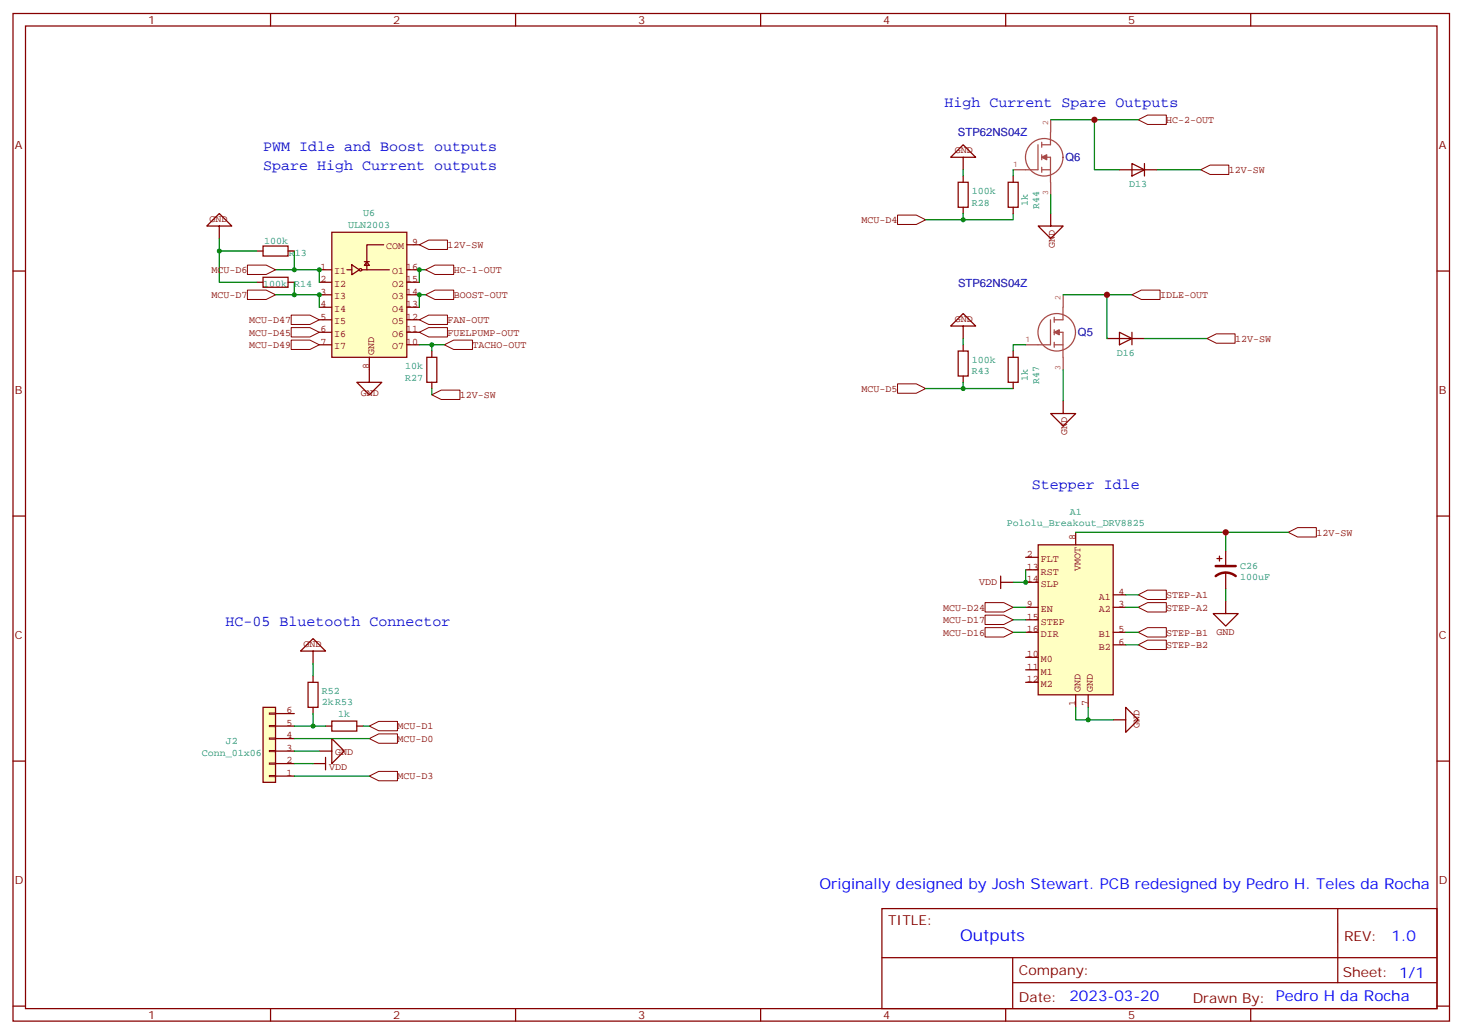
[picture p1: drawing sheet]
<svg xmlns="http://www.w3.org/2000/svg" width="413mm" height="292mm" viewBox="0 0 413 292" stroke-linecap="round" stroke-linejoin="round" font-family="sans-serif">
<g fill="#fff" stroke="#850000" stroke-width=".28">
<path d="M82.2 92.4h5.3l2.6 1.4-2.6 1.3h-5.3z"/>
<path d="M118.3 93.8l2.7-1.4h5.3v2.7h-5.3z"/>
<path d="M82.2 96h5.3l2.6 1.3-2.6 1.3h-5.3z"/>
<path d="M125.4 97.3l2.6-1.3h5.3v2.6h-5.3z"/>
</g>
<path d="M74.2 199.6h3.6v21.2h-3.6z" fill="#ffffc2" stroke="#850000" stroke-width=".35"/>
<path d="M76 201.2h1.8v.3h-1.8zM76 204.7h1.8v.4h-1.8zM76 208.2h1.8v.4h-1.8zM76 211.8h1.8v.3h-1.8zM76 215.3h1.8v.4h-1.8zM76 218.8h1.8v.4h-1.8z" fill="none" stroke="#850000" stroke-width=".28"/>
<path d="M77.8 219h5.2M77.8 215.5h5.2M77.8 211.9h5.2M77.8 208.4h5.2M77.8 204.9h5.2M77.8 201.4h5.2" fill="none" stroke="#850000" stroke-width=".35"/>
<path d="M104.2 219l2.7-1.3h5.2v2.6h-5.2z" fill="#fff" stroke="#850000" stroke-width=".28"/>
<path d="M88.3 215.5h3.6M90.1 211.9h3.5v-3.5l3.6 3.5-3.6 3.6v-3.6M91.9 213.7v3.5" fill="none" stroke="#850000" stroke-width=".35"/>
<path d="M83 215.5h5.3M83 211.9h7.1" fill="none" stroke="#008500" stroke-width=".35"/>
<path d="M104.2 208.4l2.7-1.3h5.2v2.6h-5.2z" fill="#fff" stroke="#850000" stroke-width=".28"/>
<path d="M83 208.4h21.2M83 219h21.2" fill="none" stroke="#008500" stroke-width=".35"/>
<path d="M104.2 204.9l2.7-1.3h5.2v2.6h-5.2z" fill="#fff" stroke="#850000" stroke-width=".28"/>
<path d="M86.9 192.5h2.8v7.1h-2.8zM88.3 183.7h3.6l-3.6-3.5-3.5 3.5h3.5v3.6M88.3 190.8v1.7M88.3 199.6v1.8M91.9 204.9h1.7M93.6 203.5h7.1v2.8h-7.1zM100.7 204.9h1.7" fill="none" stroke="#850000" stroke-width=".35"/>
<path d="M88.3 187.3v3.5M83 204.9h8.9M88.3 201.4v3.5M102.4 204.9h1.8" fill="none" stroke="#008500" stroke-width=".35"/>
<path d="M292.9 153.7h21.2v42.4h-21.2z" fill="#ffffc2" stroke="#850000" stroke-width=".35"/>
<g fill="none" stroke="#850000" stroke-width=".35">
<path d="M289.4 157.3h3.5M303.5 150.2v3.5M289.4 160.8h3.5M289.4 164.3h3.5M289.4 174.9h3.5M289.4 178.4h3.5M289.4 171.4h3.5M314.1 178.4h3.5M314.1 171.4h3.5M314.1 167.9h3.5M289.4 185.5h3.5M289.4 189h3.5"/>
<path d="M289.4 192.5h3.5M303.5 196.1v3.5M307.1 196.1v3.5M314.1 182h3.5M314.1 203.1h3.5v-3.5l3.6 3.5-3.6 3.6v-3.6"/>
</g>
<path d="M303.5 199.6v3.5h3.6M307.1 199.6v3.5M307.1 203.1h7" fill="none" stroke="#008500" stroke-width=".35"/>
<g fill="#fff" stroke="#850000" stroke-width=".28">
<path d="M321.2 167.9l2.6-1.4h5.3v2.7h-5.3z"/>
<path d="M321.2 171.4l2.6-1.3h5.3v2.6h-5.3z"/>
<path d="M321.2 178.4l2.6-1.3h5.3v2.7h-5.3z"/>
<path d="M321.2 182l2.6-1.4h5.3v2.7h-5.3z"/>
<path d="M363.5 150.2l2.6-1.3h5.3v2.6h-5.3z"/>
</g>
<path d="M303.5 150.2h60M317.6 167.9h3.6M317.6 171.4h3.6M317.6 178.4h3.6M317.6 182h3.6" fill="none" stroke="#008500" stroke-width=".35"/>
<g fill="#fff" stroke="#850000" stroke-width=".28">
<path d="M278 170.1h5.2l2.7 1.3-2.7 1.3h-5.2z"/>
<path d="M278 173.6h5.2l2.7 1.3-2.7 1.3h-5.2z"/>
<path d="M278 177.1h5.2l2.7 1.3-2.7 1.4h-5.2z"/>
</g>
<path d="M282.4 164.3h3.5M282.4 162.6v3.5" fill="none" stroke="#850000" stroke-width=".35"/>
<path d="M285.9 171.4h3.5M285.9 174.9h3.5M285.9 178.4h3.5M289.4 160.8v3.5h-3.5" fill="none" stroke="#008500" stroke-width=".35"/>
<g fill="#850000" stroke="#850000" stroke-width=".35">
<circle cx="102.4" cy="86.4" r=".35"/>
<circle cx="102.4" cy="83.2" r=".35"/>
<circle cx="102.4" cy="79.7" r=".35"/>
<circle cx="103.5" cy="76.1" r=".35"/>
</g>
<path d="M93.6 65.5h21.2v35.3h-21.2z" fill="#ffffc2" stroke="#850000" stroke-width=".35"/>
<g fill="none" stroke="#850000" stroke-width=".35">
<path d="M90.1 76.1h3.5M90.1 79.7h3.5M97.9 76.1h1.4M99.3 74.7l2.1 1.4-2.1 1.4zM102.1 76.1h7.8M102.8 73.8h1.4M103.5 73.8l.7 1.1h-1.4zM108.3 69.1h-4.8v7M114.8 76.1h3.5M114.8 79.7h3.5M114.8 69.1h3.5M90.1 97.3h3.5"/>
<path d="M90.1 93.8h3.5M90.1 90.2h3.5M90.1 86.7h3.5M90.1 83.2h3.5M114.8 97.3h3.5M114.8 93.8h3.5M114.8 90.2h3.5M114.8 86.7h3.5M114.8 83.2h3.5M104.2 100.8v3.6"/>
<circle cx="101.7" cy="76.1" r=".35"/>
</g>
<path d="M118.3 69.1l2.7-1.3h5.3v2.6h-5.3z" fill="#fff" stroke="#850000" stroke-width=".28"/>
<path d="M104.2 104.4v3.5h3.5l-3.5 3.5-3.5-3.5h3.5" fill="none" stroke="#850000" stroke-width=".35"/>
<path d="M253.3 108.3h5.3l2.6 1.3-2.6 1.4h-5.3z" fill="#fff" stroke="#850000" stroke-width=".28"/>
<path d="M61.9 63.8h3.5l-3.5-3.5-3.6 3.5h3.6v3.5M72.5 70.8h1.7M74.2 69.4h7.1v2.8h-7.1zM81.3 70.8h1.7" fill="none" stroke="#850000" stroke-width=".35"/>
<path d="M90.1 76.1v3.6" fill="none" stroke="#008500" stroke-width=".35"/>
<path d="M319.4 83.2l2.7-1.3h5.2v2.6h-5.2z" fill="#fff" stroke="#850000" stroke-width=".28"/>
<path d="M120.1 76.1h-1.8v3.6" fill="none" stroke="#008500" stroke-width=".35"/>
<g fill="#fff" stroke="#850000" stroke-width=".28">
<path d="M118.3 90.2l2.7-1.3h5.3v2.7h-5.3z"/>
<path d="M82.2 88.9h5.3l2.6 1.3-2.6 1.4h-5.3z"/>
</g>
<path d="M121.8 99.1v1.7M120.4 100.8h2.9v7.1h-2.9zM121.8 107.9v1.7" fill="none" stroke="#850000" stroke-width=".35"/>
<path d="M121.8 111.4l2.7-1.3h5.3v2.6h-5.3z" fill="#fff" stroke="#850000" stroke-width=".28"/>
<path d="M118.3 97.3h7.1M121.8 97.3v1.8M121.8 109.6v1.8" fill="none" stroke="#008500" stroke-width=".35"/>
<path d="M120.1 83.2l2.6-1.3h5.3v2.6h-5.3z" fill="#fff" stroke="#850000" stroke-width=".28"/>
<path d="M120.1 83.2h-1.8v3.5" fill="none" stroke="#008500" stroke-width=".35"/>
<path d="M69.8 81.9h5.3l2.7 1.3-2.7 1.3h-5.3z" fill="#fff" stroke="#850000" stroke-width=".28"/>
<path d="M61.9 70.8v8.9h10.6M61.9 67.3v3.5M61.9 70.8h10.6M77.8 76.1h12.3M83 70.8v5.3M83 79.7v3.5M77.8 83.2h12.3v3.5" fill="none" stroke="#008500" stroke-width=".35"/>
<path d="M72.5 79.7h1.7M74.2 78.2h7.1v2.9h-7.1zM81.3 79.7h1.7" fill="none" stroke="#850000" stroke-width=".35"/>
<path d="M321.2 33.8l2.6-1.3h5.3v2.6h-5.3z" fill="#fff" stroke="#850000" stroke-width=".28"/>
<path d="M270.4 99.1h2.8v7h-2.8zM271.8 92h3.5l-3.5-3.5-3.5 3.5h3.5v3.5M271.8 97.3v1.8M271.8 106.1v1.8M300 113.2v3.5h3.5l-3.5 3.5-3.5-3.5h3.5" fill="none" stroke="#850000" stroke-width=".35"/>
<path d="M271.8 95.5v1.8M271.8 107.9v1.7" fill="none" stroke="#008500" stroke-width=".35"/>
<path d="M253.3 60.7h5.3l2.6 1.3-2.6 1.3h-5.3z" fill="#fff" stroke="#850000" stroke-width=".28"/>
<path d="M261.2 109.6h10.6" fill="none" stroke="#008500" stroke-width=".35"/>
<g fill="#fff" stroke="#850000" stroke-width=".28">
<path d="M120.1 76.1l2.6-1.3h5.3v2.7h-5.3z"/>
<path d="M69.8 74.8h5.3l2.7 1.3-2.7 1.4h-5.3z"/>
</g>
<path d="M271.8 109.6h14.1" fill="none" stroke="#008500" stroke-width=".35"/>
<path d="M285.9 99.1v1.7M312.3 95.5h10.6M315.9 93.8l3.5 1.7-3.5 1.8zM319.4 93.8v3.5M284.5 100.8h2.8v7.1h-2.8zM285.9 107.9v1.7" fill="none" stroke="#850000" stroke-width=".35"/>
<path d="M340.6 95.5l2.6-1.3h5.3v2.7h-5.3z" fill="#fff" stroke="#850000" stroke-width=".28"/>
<path d="M270.4 51.4h2.8v7.1h-2.8zM271.8 44.4h3.5l-3.5-3.5-3.5 3.5h3.5v3.5M271.8 49.7v1.7M271.8 58.5v1.8M284.5 51.4h2.8v7.1h-2.8zM285.9 49.7v1.7M285.9 58.5v1.8M315.9 47.9h10.6M319.4 46.1l3.5 1.8-3.5 1.8zM322.9 46.1v3.6M296.5 60.3v3.5h3.5l-3.5 3.5-3.6-3.5h3.6" fill="none" stroke="#850000" stroke-width=".35"/>
<path d="M271.8 47.9v1.8M261.2 62h10.6M271.8 60.3v1.7M285.9 60.3v1.7h-14.1" fill="none" stroke="#008500" stroke-width=".35"/>
<path d="M338.8 47.9l2.7-1.3h5.2v2.6h-5.2z" fill="#fff" stroke="#850000" stroke-width=".28"/>
<g fill="none" stroke="#870000" stroke-width=".35">
<path d="M3.7 3.8h405.3v284.3h-405.3zM7.2 7.3h398.3v277.3h-398.3zM76.3 3.8v3.5M145.5 3.8v3.5M214.6 3.8v3.5M283.8 3.8v3.5M352.9 3.8v3.5M3.7 76.5h3.5M405.5 76.5h3.5M3.7 145.6h3.5M405.5 145.6h3.5M3.7 214.8h3.5"/>
<path d="M405.5 214.8h3.5M248.8 256.4h156.7v28.2h-156.7zM377.5 256.4v20.9M248.9 270.2h156.5M285.8 277.3h119.6M285.8 270.2v14.2M3.7 283.9h3.5M76.3 284.6v3.5M145.5 284.6v3.5M214.6 284.6v3.5M283.8 284.6v3.5M352.9 284.6v3.5"/>
<path d="M405.5 283.9h3.5"/>
</g>
<g fill="none" stroke="#a64a4a" stroke-width=".35">
<path d="M296.4 37.3v3.6h-2.5M296.5 33.8v3.5M292.9 40.9v7h-7M293.9 44.4h2.5v7M293.9 47.9h2.5M293.9 40.1v1.5M293.9 43.7v1.4M293.9 47.2v1.4M296.5 51.5v3.5M296.4 90.2v7.1h-7M297.5 93.8h2.4v7M297.5 97.3h2.4"/>
<path d="M297.5 89.5v1.4M297.5 93.1v1.4M297.5 96.6v1.4M299.9 86.7v3.5h-2.4M300 83.2v3.5M300 100.9v3.5"/>
<circle cx="294.7" cy="44.4" r="5.3"/>
<circle cx="298.2" cy="93.8" r="5.3"/>
</g>
<g fill="#a64a4a" stroke="#a64a4a" stroke-width=".35">
<path d="M293.9 44.4l1.5-.7v1.4z"/>
<path d="M297.5 93.8l1.4-.7v1.4z"/>
</g>
<path d="M296.5 33.8h24.7M308.8 33.8v14.1h7.1M285.9 47.9v1.8M296.5 55v5.3M326.5 47.9h12.3M289.4 97.3h-3.5v1.8M300 83.2h12.3M319.4 83.2h-7.1v12.3M322.9 95.5h17.7M300 104.4v8.8M345.9 150.2v5.3M345.9 166.1v3.5" fill="none" stroke="#008700" stroke-width=".35"/>
<path d="M343.4 157.6h1.4M344.1 156.9v1.4M345.9 155.5v3.9M345.9 169.6v3.5h3.5l-3.5 3.6-3.6-3.6h3.6M345.9 161.5v4.6" fill="none" stroke="#850000" stroke-width=".35"/>
<path d="M343 159.7h5.7M348.7 162.6a4.5 4.5 0 0 0-5.7 0" fill="none" stroke="#850000" stroke-width=".71"/>
<g fill="#008500">
<circle cx="88.3" cy="204.9" r=".71"/>
<circle cx="307.1" cy="203.1" r=".71"/>
<circle cx="289.4" cy="164.3" r=".71"/>
<circle cx="90.1" cy="76.1" r=".71"/>
<circle cx="118.3" cy="76.1" r=".71"/>
<circle cx="121.8" cy="97.3" r=".71"/>
<circle cx="118.3" cy="83.2" r=".71"/>
<circle cx="90.1" cy="83.2" r=".71"/>
<circle cx="83" cy="76.1" r=".71"/>
<circle cx="83" cy="83.2" r=".71"/>
<circle cx="61.9" cy="70.8" r=".71"/>
<circle cx="271.8" cy="109.6" r=".71"/>
<circle cx="271.8" cy="62" r=".71"/>
</g>
<g fill="#c00">
<circle cx="308.8" cy="33.8" r=".88"/>
<circle cx="345.9" cy="150.2" r=".88"/>
<circle cx="312.3" cy="83.2" r=".88"/>
</g>
<text font-size="4.6" fill="#00f" x="270.9" y="265.4">Outputs</text>
<g font-size="4.2" fill="#0000c2">
<text x="266.5" y="30.3">High Current Spare Outputs</text>
<text x="74.2" y="42.6">PWM Idle and Boost outputs</text>
<text x="74.2" y="47.9">Spare High Current outputs</text>
<text x="291.2" y="137.9">Stepper Idle</text>
<text x="63.6" y="176.7">HC-05 Bluetooth Connector</text>
</g>
<g font-size="4.2" fill="#00f">
<text x="231.2" y="250.8">Originally designed by Josh Stewart. PCB redesigned by Pedro H. Teles da Rocha</text>
<text x="392.6" y="265.7">1.0</text>
<text x="301.8" y="282.5">2023-03-20</text>
</g>
<g font-size="3.9" fill="#800">
<text x="250.6" y="261">TITLE:</text>
<text x="379.2" y="265.7">REV:</text>
<text x="287.5" y="275.2">Company:</text>
<text x="378.9" y="275.8">Sheet: 1/1</text>
<text x="287.5" y="282.9">Date:</text>
<text x="336.6" y="282.9">Drawn By: Pedro H da Rocha</text>
</g>
<g font-size="3.2" fill="#800">
<text x="41.8" y="6.8">1</text>
<text x="110.9" y="6.8">2</text>
<text x="180.1" y="6.8">3</text>
<text x="249.2" y="6.8">4</text>
<text x="318.3" y="6.8">5</text>
<text x="4.2" y="41.9">A</text>
<text x="406" y="41.9">A</text>
<text x="4.2" y="111.1">B</text>
<text x="406" y="111.1">B</text>
<text x="4.2" y="180.2">C</text>
<text x="406" y="180.2">C</text>
<text x="4.2" y="249.3">D</text>
<text x="406" y="249.3">D</text>
<text x="41.8" y="287.6">1</text>
<text x="110.9" y="287.6">2</text>
<text x="180.1" y="287.6">3</text>
<text x="249.2" y="287.6">4</text>
<text x="318.3" y="287.6">5</text>
</g>
<g font-size="3.2" fill="#000080">
<text x="270.3" y="38.5">STP62NS04Z</text>
<text x="300.7" y="45.4">Q6</text>
<text x="270.3" y="80.9">STP62NS04Z</text>
<text x="304.2" y="94.8">Q5</text>
</g>
<g font-size="2.8" fill="#840000">
<text x="329.1" y="34.7">HC-2-OUT</text>
<text x="269.4" y="43.1">GND</text>
<text x="346.7" y="48.8">12V-SW</text>
<text x="59.2" y="62.5">GND</text>
<text x="243.1" y="62.9">MCU-D4</text>
<text x="109" y="70.4">COM</text>
<text x="116.3" y="69">9</text>
<text x="126.3" y="70">12V-SW</text>
<text x="297.6" y="69.8" transform="rotate(-90 297.6 69.8)">GND</text>
<text x="59.7" y="77.1">MCU-D6</text>
<text x="90.5" y="76.1">1</text>
<text x="94.3" y="77.5">I1</text>
<text x="110.7" y="77.5">O1</text>
<text x="114.6" y="76.1">16</text>
<text x="128" y="77.1">HC-1-OUT</text>
<text x="90.5" y="79.6">2</text>
<text x="90.5" y="83.1">3</text>
<text x="94.3" y="81">I2</text>
<text x="110.7" y="81">O2</text>
<text x="114.6" y="83.1">14</text>
<text x="114.6" y="79.6">15</text>
<text x="59.7" y="84.1">MCU-D7</text>
<text x="90.5" y="86.7">4</text>
<text x="94.3" y="84.5">I3</text>
<text x="94.3" y="88">I4</text>
<text x="110.7" y="88">O4</text>
<text x="110.7" y="84.5">O3</text>
<text x="114.6" y="86.7">13</text>
<text x="128" y="84.1">BOOST-OUT</text>
<text x="327.3" y="84.1">IDLE-OUT</text>
<text x="70.3" y="94.7">MCU-D45</text>
<text x="70.3" y="91.2">MCU-D47</text>
<text x="90.5" y="90.2">5</text>
<text x="90.5" y="93.7">6</text>
<text x="94.3" y="91.6">I5</text>
<text x="94.3" y="95.1">I6</text>
<text x="110.7" y="95.1">O6</text>
<text x="110.7" y="91.6">O5</text>
<text x="114.6" y="93.7">11</text>
<text x="114.6" y="90.2">12</text>
<text x="126.3" y="94.7">FUELPUMP-OUT</text>
<text x="126.3" y="91.2">FAN-OUT</text>
<text x="269.4" y="90.8">GND</text>
<text x="70.3" y="98.2">MCU-D49</text>
<text x="90.5" y="97.3">7</text>
<text x="94.3" y="98.6">I7</text>
<text x="105.5" y="100.1" transform="rotate(-90 105.5 100.1)">GND</text>
<text x="110.7" y="98.6">O7</text>
<text x="114.6" y="97.3">10</text>
<text x="133.3" y="98.2">TACHO-OUT</text>
<text x="348.5" y="96.5">12V-SW</text>
<text x="104.2" y="104" transform="rotate(-90 104.2 104)">8</text>
<text x="101.8" y="111.8">GND</text>
<text x="129.8" y="112.3">12V-SW</text>
<text x="243.1" y="110.6">MCU-D5</text>
<text x="301.1" y="122.8" transform="rotate(-90 301.1 122.8)">GND</text>
<text x="303.5" y="152.3" transform="rotate(-90 303.5 152.3)">8</text>
<text x="371.4" y="151.1">12V-SW</text>
<text x="289.8" y="160.8">13</text>
<text x="289.8" y="157.2">2</text>
<text x="293.7" y="158.6">FLT</text>
<text x="304.9" y="161.2" transform="rotate(-90 304.9 161.2)">VMOT</text>
<text x="276.3" y="165">VDD</text>
<text x="289.8" y="164.3">14</text>
<text x="293.7" y="162.1">RST</text>
<text x="293.7" y="165.6">SLP</text>
<text x="315.6" y="167.8">4</text>
<text x="266.1" y="172.3">MCU-D24</text>
<text x="289.8" y="171.3">9</text>
<text x="293.7" y="172.7">EN</text>
<text x="310" y="172.7">A2</text>
<text x="310" y="169.2">A1</text>
<text x="315.6" y="171.3">3</text>
<text x="329.1" y="168.8">STEP-A1</text>
<text x="329.1" y="172.3">STEP-A2</text>
<text x="266.1" y="175.8">MCU-D17</text>
<text x="266.1" y="179.4">MCU-D16</text>
<text x="289.8" y="174.9">15</text>
<text x="289.8" y="178.4">16</text>
<text x="293.7" y="176.2">STEP</text>
<text x="293.7" y="179.8">DIR</text>
<text x="310" y="179.8">B1</text>
<text x="315.6" y="178.4">5</text>
<text x="329.1" y="179.4">STEP-B1</text>
<text x="343.3" y="179.3">GND</text>
<text x="85.6" y="182.5">GND</text>
<text x="289.8" y="185.5">10</text>
<text x="310" y="183.3">B2</text>
<text x="315.6" y="181.9">6</text>
<text x="329.1" y="182.9">STEP-B2</text>
<text x="289.8" y="189">11</text>
<text x="293.7" y="186.8">M0</text>
<text x="293.7" y="190.3">M1</text>
<text x="289.8" y="192.5">12</text>
<text x="293.7" y="193.9">M2</text>
<text x="304.9" y="195.4" transform="rotate(-90 304.9 195.4)">GND</text>
<text x="308.4" y="195.4" transform="rotate(-90 308.4 195.4)">GND</text>
<text x="80.8" y="201.3">6</text>
<text x="303.5" y="199.2" transform="rotate(-90 303.5 199.2)">1</text>
<text x="307" y="199.2" transform="rotate(-90 307 199.2)">7</text>
<text x="80.8" y="208.4">4</text>
<text x="80.8" y="204.9">5</text>
<text x="112.1" y="209.3">MCU-D0</text>
<text x="112.1" y="205.8">MCU-D1</text>
<text x="321.5" y="205.5" transform="rotate(-90 321.5 205.5)">GND</text>
<text x="80.8" y="215.4">2</text>
<text x="80.8" y="211.9">3</text>
<text x="94.6" y="213.1">GND</text>
<text x="80.8" y="219">1</text>
<text x="92.9" y="217.4">VDD</text>
<text x="112.1" y="219.9">MCU-D3</text>
</g>
<g font-size="2.8" fill="#008484">
<text x="318.6" y="52.8">D13</text>
<text x="274.2" y="54.8">100k</text>
<text x="274.2" y="58">R28</text>
<text x="290" y="58.1" transform="rotate(-90 290 58.1)">1k</text>
<text x="293.2" y="58.9" transform="rotate(-90 293.2 58.9)">R44</text>
<text x="98.3" y="64.3">ULN2003</text>
<text x="102.5" y="61.1">U6</text>
<text x="74.5" y="68.7">100k</text>
<text x="81.5" y="72.2">R13</text>
<text x="74.2" y="81.1">100k</text>
<text x="83" y="81.1">R14</text>
<text x="315.1" y="100.5">D16</text>
<text x="114.3" y="104.2">10k</text>
<text x="114.3" y="107.4">R27</text>
<text x="274.2" y="102.4">100k</text>
<text x="274.2" y="105.6">R43</text>
<text x="290" y="107.5" transform="rotate(-90 290 107.5)">1k</text>
<text x="293.2" y="108.3" transform="rotate(-90 293.2 108.3)">R47</text>
<text x="284.1" y="148.4">Pololu_Breakout_DRV8825</text>
<text x="301.8" y="145.2">A1</text>
<text x="349.9" y="160.6">C26</text>
<text x="349.9" y="163.8">100uF</text>
<text x="90.8" y="195.9">R52</text>
<text x="90.8" y="199.1">2kR53</text>
<text x="95.5" y="202.2">1k</text>
<text x="63.7" y="209.8">J2</text>
<text x="56.9" y="213.4">Conn_01x06</text>
</g>
<g font-size="2.1" fill="#a54b4b">
<text x="295.7" y="35.2" transform="rotate(-90 295.7 35.2)">2</text>
<text x="285.9" y="47.2">1</text>
<text x="295.7" y="54.9" transform="rotate(-90 295.7 54.9)">3</text>
<text x="299.3" y="84.6" transform="rotate(-90 299.3 84.6)">2</text>
<text x="289.4" y="96.6">1</text>
<text x="299.3" y="104.3" transform="rotate(-90 299.3 104.3)">3</text>
</g>
</svg>
